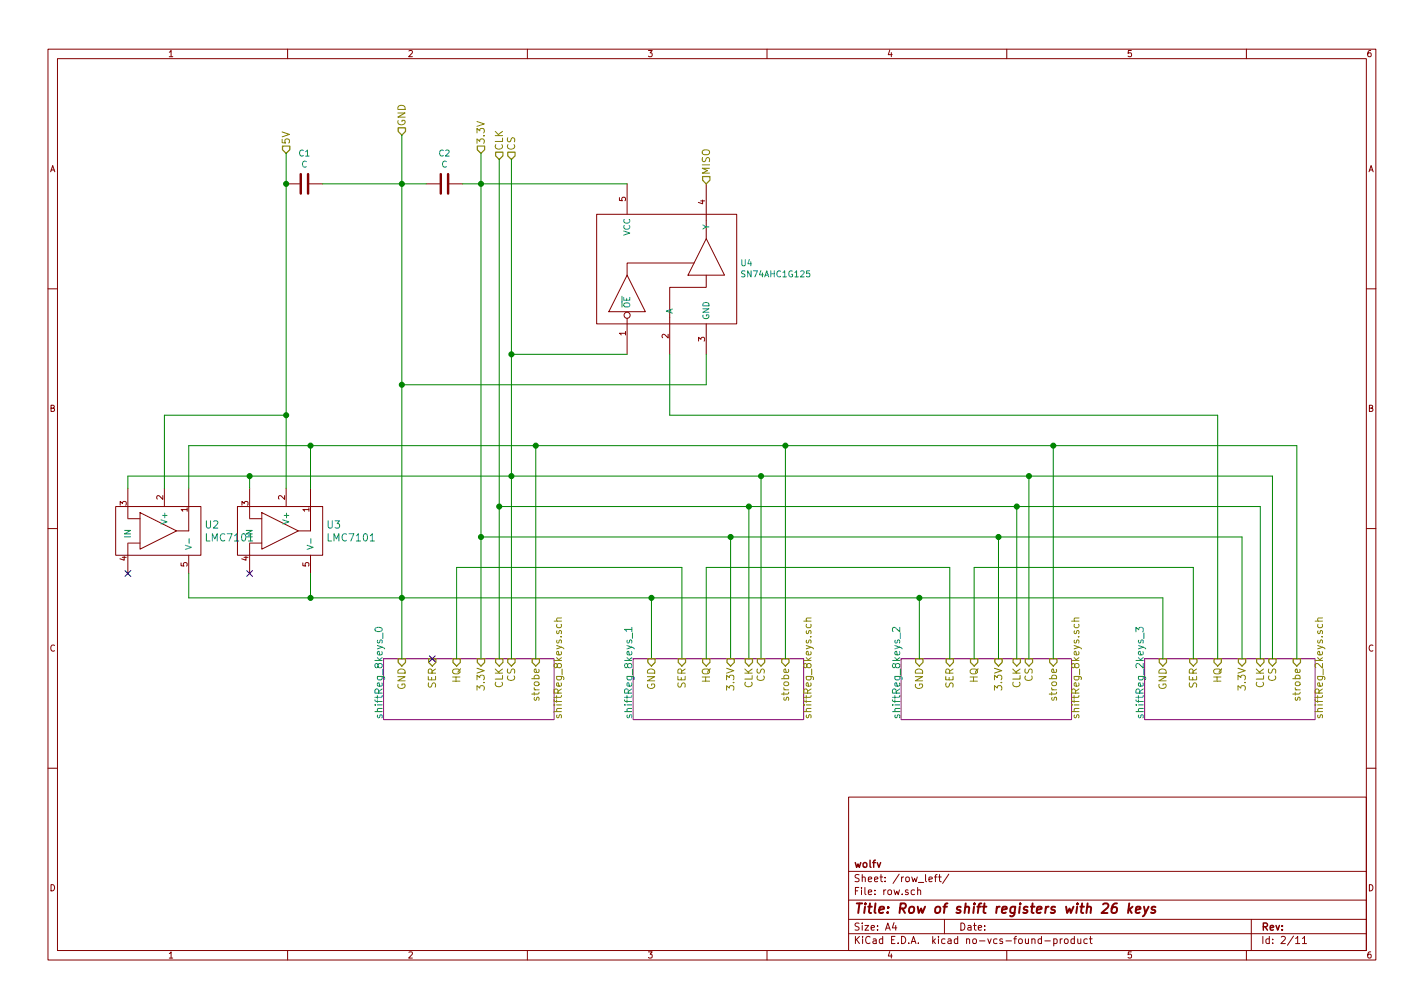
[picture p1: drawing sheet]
<svg xmlns="http://www.w3.org/2000/svg" width="297mm" height="210mm" viewBox="0 0 297 210" stroke-linecap="round" stroke-linejoin="round" font-family="sans-serif">
<g fill="none" stroke="#840000" stroke-width=".21">
<path d="M10 10.3h277v189.9h-277zM12 12.2h273v186.1h-273zM60 10.3v1.9M110 10.3v1.9M160 10.3v1.9M210 10.3v1.9M260 10.3v1.9M59.7 38.3h2.8M64.5 38.3h2.8M88.9 38.3h2.8M93.7 38.3h2.8M130.8 38.3v6.4"/>
<path d="M147.3 38.3v11.5M124.5 44.7h29.2v22.9h-29.2zM130.8 57.4l3.8 7.6h-7.6zM144.8 54.9h-14v2.5M147.3 57.4v2.5h-7.6v14M147.3 49.8l3.8 7.6h-7.6zM10 60.2h2M130.8 66.4v7.5M147.3 67.6v6.3M285 60.2h2M10 110.3h2M24.1 105.7h17.8v10.1h-17.8z"/>
<path d="M26.7 108.2h2.5M26.7 113.3h2.5M26.7 101.8v6.3M26.7 113.4v6.2M29.2 106.9l7.6 3.8-7.6 3.8zM34.3 101.8v3.9M39.4 101.8v8.9h-2.6M39.4 115.8v3.8M49.5 105.7h17.8v10.1h-17.8zM52.1 108.2h2.5M52.1 113.3h2.5M52.1 101.8v6.3"/>
<path d="M52.1 113.4v6.2M54.6 106.9l7.6 3.8-7.6 3.8zM59.7 101.8v3.9M64.8 101.8v8.9h-2.6M64.8 115.8v3.8M285 110.3h2M10 160.2h2M177 166.3h108v32h-108zM285 160.2h2M60 198.3v1.9M110 198.3v1.9M160 198.3v1.9"/>
<path d="M177 194.8h108M177 191.8h108M177 187.8h108M177 181.8h108M186.5 192.5l-.4 1h1M186.8 193v1M190.8 185.7l-.5-.1-.2 .3v.6l.2 .1 .5-.1M191.4 185.7l.2-.1 .4 .1v.9M191.4 185.1v1.5M193.8 183.4l.7-.1-.1-.3-.4-.1-.2 .2v.7h.6M194.9 182.9h.6M195.5 182.4l-.4 .2v1.3"/>
<path d="M195.8 182.9h.5M196 182.4v1.3l.3 .2M197 191.8v3M197.9 182.3l-1.3 2M210 198.3v1.9M218 196.3h1.1M219.8 195.9l.4-.1 .3 .3-.1 .6h-.6M219.8 195.8v1.5M221.2 195.8v1M221.6 195.8l-.4 .3M222.1 196l.2-.2 .4 .2v.7l-.2 .1-.4-.1zM224.1 195.9l-.4-.1-.3 .3v.6l.3 .1 .4-.1"/>
<path d="M224.1 195.3v1.5M224.8 195.8l.1 .9 .3 .1 .3-.1M225.5 195.8v1M226.8 195.9l-.4-.1-.3 .3 .1 .6 .2 .1 .4-.1M227.2 195.8h.6M227.5 195.3v1.3l.3 .2M260 198.3v1.9M261 191.8v6.5M270.3 195.8l.4-.5v1.5M270.3 196.8h.8M271.7 195.8l.4-.5v1.5M271.7 196.8h.8"/>
<circle cx="130.8" cy="65.8" r=".63"/>
</g>
<path d="M233 188.4a.9 .9 0 0 0-1.1 .9l-.1 .8 .2 .2a.66 .66 0 0 0 1-.2v-.7l-.3-.2a.69 .69 0 0 0-.8 .4M235.6 188.4l-.3 2M235.6 189.7l.5 .7M236.2 189.1l-.8 .8M236.9 189.8l1-.2-.1-.4h-.7l-.2 1 .2 .2 .6-.1M238.6 189.1l.3 1.3M239.6 189.1l-.9 1.8-.3 .2M241 189.2a.51 .51 0 0 0-.8 .3l.3 .3 .4 .1 .1 .3-.3 .2-.6-.1" fill="none" stroke="#840000" stroke-width=".41"/>
<g fill="none" stroke="#848400" stroke-width=".25">
<path d="M58.9 30.5h1.6v.7l-.8 .8-.8-.8zM83.1 26.7h1.5v.7l-.8 .8-.7-.8zM99.6 30.5h1.5v.7l-.8 .8-.7-.8zM103.4 31.7h1.5v.8l-.8 .8-.7-.8zM105.9 31.7h1.5v.8l-.7 .8-.8-.8zM146.6 36.8h1.5v.8l-.8 .7-.7-.7zM83.1 137.4h1.5v.8l-.8 .7-.7-.7zM89.4 137.4h1.5v.8l-.7 .7-.8-.7zM94.5 137.4h1.5v.8l-.8 .7-.7-.7zM99.6 137.4h1.5v.8l-.8 .7-.7-.7zM103.4 137.4h1.5v.8l-.8 .7-.7-.7zM105.9 137.4h1.5v.8l-.7 .7-.8-.7z"/>
<path d="M111 137.4h1.5v.8l-.7 .7-.8-.7zM135.1 137.4h1.6v.8l-.8 .7-.8-.7zM141.5 137.4h1.5v.8l-.8 .7-.7-.7zM146.6 137.4h1.5v.8l-.8 .7-.7-.7zM151.6 137.4h1.6v.8l-.8 .7-.8-.7zM155.4 137.4h1.6v.8l-.8 .7-.8-.7zM158 137.4h1.5v.8l-.8 .7-.7-.7zM163.1 137.4h1.5v.8l-.8 .7-.7-.7zM191 137.4h1.5v.8l-.7 .7-.8-.7zM197.4 137.4h1.5v.8l-.8 .7-.7-.7zM202.4 137.4h1.6v.8l-.8 .7-.8-.7zM207.5 137.4h1.5v.8l-.7 .7-.8-.7z"/>
<path d="M211.3 137.4h1.6v.8l-.8 .7-.8-.7zM213.9 137.4h1.5v.8l-.8 .7-.7-.7zM218.9 137.4h1.6v.8l-.8 .7-.8-.7zM241.8 137.4h1.5v.8l-.7 .7-.8-.7zM248.2 137.4h1.5v.8l-.8 .7-.7-.7zM253.2 137.4h1.6v.8l-.8 .7-.8-.7zM258.3 137.4h1.5v.8l-.7 .7-.8-.7zM262.1 137.4h1.6v.8l-.8 .7-.8-.7zM264.7 137.4h1.5v.8l-.8 .7-.7-.7zM269.7 137.4h1.6v.8l-.8 .7-.8-.7z"/>
</g>
<path d="M62.7 36.3v4.1M64.3 36.3v4.1M91.9 36.3v4.1M93.5 36.3v4.1" fill="none" stroke="#840000" stroke-width=".51"/>
<path d="M80 137.4h35.6v12.7h-35.6zM132.1 137.4h35.5v12.7h-35.5zM188 137.4h35.5v12.7h-35.5zM238.8 137.4h35.5v12.7h-35.5z" fill="none" stroke="#840084" stroke-width=".21"/>
<g fill="none" stroke="#008484" stroke-width=".21">
<path d="M38.7 113.7l1.2 .5-1.2 .4M39.4 112.4v.9M64.1 113.7l1.2 .5-1.2 .4M64.8 112.4v.9M78.3 131a.84 .84 0 0 1 1.4 .4 .86 .86 0 0 1-.8 .4 .86 .86 0 0 1-.7-.6zM79.9 132v1.2M131.8 131.3h-1.5l.4 .4M131.8 130.9v.8M131.9 132v1.2M187.7 130.9v.9l-1.1-.9h-.3l-.1 .3 .1 .5M187.8 132v1.2M237 131.8v-.9l.5 .5 .2-.5h.6l.2 .3-.2 .6"/>
<path d="M238.6 132v1.2"/>
</g>
<path d="M115.6 129.6h1.5M116.2 130.2l-.1 .5 .3 .2 .6-.1v-.6M117.1 128.9l-.9 .1-.1 .3 .1 .3M167.7 129.6h1.5M168.2 130.2v.5l.3 .2 .6-.1v-.6M169.2 128.9l-1 .1v.3l.1 .3M223.5 129.6h1.6M224.1 130.2v.5l.2 .2 .7-.1v-.6M225.1 128.9l-1 .1v.3l.1 .3M274.3 129.6h1.6M274.9 130.2v.5l.2 .2 .7-.1v-.6M275.9 128.9l-1 .1v.3l.1 .3" fill="none" stroke="#848400" stroke-width=".21"/>
<path d="M26.1 119l1.2 1.2M27.3 119l-1.2 1.2M51.5 119l1.2 1.2M52.7 119l-1.2 1.2M89.6 136.8l1.2 1.2M90.8 136.8l-1.2 1.2" fill="none" stroke="#000084" stroke-width=".21"/>
<g fill="none" stroke="#008400" stroke-width=".21">
<path d="M59.7 32v69.8M67.3 38.3h21.6M83.8 28.2v109.2M96.5 38.3h34.3M100.3 32v105.4M104.1 33.3v104.1M106.7 33.3v104.1M106.7 73.9h24.1M139.7 73.9v12.7h114.3v50.8M147.3 73.9v6.4h-63.5M52.1 99.3v2.5M59.7 86.6h-25.4v15.2"/>
<path d="M64.8 93v8.8M111.8 93v44.4M158.7 99.3v38.1M163.8 93v44.4M214.6 99.3v38.1M219.7 93v44.4M26.7 101.8v-2.5h238.7v38.1M39.4 119.6v5.1h203.2v12.7M39.4 101.8v-8.8h231.1v44.4M64.8 119.6v5.1M100.3 112h158.8v25.4M104.1 105.7h158.8v31.7"/>
<path d="M152.4 112v25.4M156.2 105.7v31.7M208.3 112v25.4M212.1 105.7v31.7M95.2 137.4v-19h47v19M135.9 124.7v12.7M147.3 137.4v-19h50.8v19M191.8 124.7v12.7M203.2 137.4v-19h45.7v19"/>
</g>
<g fill="#008400" stroke="#008400" stroke-width=".25">
<circle cx="106.7" cy="99.3" r=".51"/>
<circle cx="100.3" cy="38.3" r=".51"/>
<circle cx="100.3" cy="112" r=".51"/>
<circle cx="104.1" cy="105.7" r=".51"/>
<circle cx="152.4" cy="112" r=".51"/>
<circle cx="83.8" cy="124.7" r=".51"/>
<circle cx="135.9" cy="124.7" r=".51"/>
<circle cx="83.8" cy="38.3" r=".51"/>
<circle cx="59.7" cy="38.3" r=".51"/>
<circle cx="106.7" cy="73.9" r=".51"/>
<circle cx="83.8" cy="80.3" r=".51"/>
<circle cx="111.8" cy="93" r=".51"/>
<circle cx="191.8" cy="124.7" r=".51"/>
<circle cx="156.2" cy="105.7" r=".51"/>
<circle cx="158.8" cy="99.3" r=".51"/>
<circle cx="163.8" cy="93" r=".51"/>
<circle cx="208.3" cy="112" r=".51"/>
<circle cx="212.1" cy="105.7" r=".51"/>
<circle cx="214.6" cy="99.3" r=".51"/>
<circle cx="219.7" cy="93" r=".51"/>
<circle cx="52.1" cy="99.3" r=".51"/>
<circle cx="59.7" cy="86.6" r=".51"/>
<circle cx="64.8" cy="124.7" r=".51"/>
<circle cx="64.8" cy="93" r=".51"/>
</g>
<text font-size="2.8" fill="#840000" x="178" y="190.5">Title: Row of shift registers with 26 keys</text>
<g font-size="2.1" fill="#848400">
<text x="84.6" y="26.4" transform="rotate(-90 84.6 26.4)">GND</text>
<text x="60.5" y="30.2" transform="rotate(-90 60.5 30.2)">5V</text>
<text x="101.1" y="30.2" transform="rotate(-90 101.1 30.2)">3.3V</text>
<text x="104.9" y="31.5" transform="rotate(-90 104.9 31.5)">CLK</text>
<text x="107.4" y="31.5" transform="rotate(-90 107.4 31.5)">CS</text>
<text x="148.1" y="36.6" transform="rotate(-90 148.1 36.6)">MISO</text>
<text x="84.6" y="143.9" transform="rotate(-90 84.6 143.9)">GND</text>
<text x="90.9" y="143.6" transform="rotate(-90 90.9 143.6)">SER</text>
<text x="96" y="142.4" transform="rotate(-90 96 142.4)">HQ</text>
<text x="101.1" y="143.6" transform="rotate(-90 101.1 143.6)">3.3V</text>
<text x="104.9" y="143.6" transform="rotate(-90 104.9 143.6)">CLK</text>
<text x="107.4" y="142.1" transform="rotate(-90 107.4 142.1)">CS</text>
<text x="136.7" y="143.9" transform="rotate(-90 136.7 143.9)">GND</text>
<text x="143" y="143.6" transform="rotate(-90 143 143.6)">SER</text>
<text x="148.1" y="142.4" transform="rotate(-90 148.1 142.4)">HQ</text>
<text x="153.2" y="143.6" transform="rotate(-90 153.2 143.6)">3.3V</text>
<text x="157" y="143.6" transform="rotate(-90 157 143.6)">CLK</text>
<text x="159.5" y="142.1" transform="rotate(-90 159.5 142.1)">CS</text>
<text x="192.5" y="143.9" transform="rotate(-90 192.5 143.9)">GND</text>
<text x="198.9" y="143.6" transform="rotate(-90 198.9 143.6)">SER</text>
<text x="204" y="142.4" transform="rotate(-90 204 142.4)">HQ</text>
<text x="209" y="143.6" transform="rotate(-90 209 143.6)">3.3V</text>
<text x="212.9" y="143.6" transform="rotate(-90 212.9 143.6)">CLK</text>
<text x="215.4" y="142.1" transform="rotate(-90 215.4 142.1)">CS</text>
<text x="243.3" y="143.9" transform="rotate(-90 243.3 143.9)">GND</text>
<text x="249.7" y="143.6" transform="rotate(-90 249.7 143.6)">SER</text>
<text x="254.8" y="142.4" transform="rotate(-90 254.8 142.4)">HQ</text>
<text x="259.8" y="143.6" transform="rotate(-90 259.8 143.6)">3.3V</text>
<text x="263.7" y="143.6" transform="rotate(-90 263.7 143.6)">CLK</text>
<text x="266.2" y="142.1" transform="rotate(-90 266.2 142.1)">CS</text>
<text x="112.5" y="145.7" transform="rotate(-90 112.5 145.7)">strobe</text>
<text x="164.6" y="145.7" transform="rotate(-90 164.6 145.7)">strobe</text>
<text x="220.5" y="145.7" transform="rotate(-90 220.5 145.7)">strobe</text>
<text x="271.3" y="145.7" transform="rotate(-90 271.3 145.7)">strobe</text>
<text x="117.2" y="150.1" transform="rotate(-90 117.2 150.1)">shiftReg_8keys.sch</text>
<text x="169.3" y="150.1" transform="rotate(-90 169.3 150.1)">shiftReg_8keys.sch</text>
<text x="225.1" y="150.1" transform="rotate(-90 225.1 150.1)">shiftReg_8keys.sch</text>
<text x="275.9" y="150.1" transform="rotate(-90 275.9 150.1)">shiftReg_2keys.sch</text>
</g>
<g font-size="2.1" fill="#008484">
<text x="42.9" y="110.2">U2</text>
<text x="43.2" y="112.9">LMC7101</text>
<text x="68.3" y="110.2">U3</text>
<text x="68.6" y="112.9">LMC7101</text>
<text x="79.8" y="150.1" transform="rotate(-90 79.8 150.1)">shiftReg_8keys_0</text>
<text x="131.9" y="150.1" transform="rotate(-90 131.9 150.1)">shiftReg_8keys_1</text>
<text x="187.8" y="150.1" transform="rotate(-90 187.8 150.1)">shiftReg_8keys_2</text>
<text x="238.6" y="150.1" transform="rotate(-90 238.6 150.1)">shiftReg_2keys_3</text>
</g>
<g font-size="2.1" fill="#840000">
<text x="178" y="184">Sheet: /row_left/</text>
<text x="178" y="181">wolfv</text>
<text x="178" y="186.7">File: row.sch</text>
<text x="178" y="196.9">KiCad E.D.A. kicad no-vcs-found-product</text>
<text x="178" y="194.1">Size: A4</text>
<text x="200" y="194.1">Date:</text>
<text x="263" y="194.1">Rev:</text>
<text x="263" y="196.9">Id: 2/11</text>
</g>
<g font-size="1.8" fill="#840000">
<text x="35" y="11.9">1</text>
<text x="85" y="11.9">2</text>
<text x="135" y="11.9">3</text>
<text x="185" y="11.9">4</text>
<text x="235" y="11.9">5</text>
<text x="285" y="11.9">6</text>
<text x="10.4" y="35.9">A</text>
<text x="285.4" y="35.9">A</text>
<text x="130.6" y="42" transform="rotate(-90 130.6 42)">5</text>
<text x="147.1" y="42.6" transform="rotate(-90 147.1 42.6)">4</text>
<text x="130.6" y="70" transform="rotate(-90 130.6 70)">1</text>
<text x="139.4" y="70.6" transform="rotate(-90 139.4 70.6)">2</text>
<text x="147.1" y="71.2" transform="rotate(-90 147.1 71.2)">3</text>
<text x="10.4" y="85.9">B</text>
<text x="285.4" y="85.9">B</text>
<text x="26.4" y="105.5" transform="rotate(-90 26.4 105.5)">3</text>
<text x="34" y="104.2" transform="rotate(-90 34 104.2)">2</text>
<text x="39.1" y="106.8" transform="rotate(-90 39.1 106.8)">1</text>
<text x="51.8" y="105.5" transform="rotate(-90 51.8 105.5)">3</text>
<text x="59.4" y="104.2" transform="rotate(-90 59.4 104.2)">2</text>
<text x="64.5" y="106.8" transform="rotate(-90 64.5 106.8)">1</text>
<text x="26.4" y="117" transform="rotate(-90 26.4 117)">4</text>
<text x="39.1" y="118.2" transform="rotate(-90 39.1 118.2)">5</text>
<text x="51.8" y="117" transform="rotate(-90 51.8 117)">4</text>
<text x="64.5" y="118.2" transform="rotate(-90 64.5 118.2)">5</text>
<text x="10.4" y="135.9">C</text>
<text x="285.4" y="135.9">C</text>
<text x="10.4" y="185.9">D</text>
<text x="285.4" y="185.9">D</text>
<text x="35" y="199.9">1</text>
<text x="85" y="199.9">2</text>
<text x="135" y="199.9">3</text>
<text x="185" y="199.9">4</text>
<text x="235" y="199.9">5</text>
<text x="285" y="199.9">6</text>
</g>
<g font-size="1.8" fill="#008484">
<text x="62.4" y="32.6">C1</text>
<text x="62.9" y="34.9">C</text>
<text x="91.6" y="32.6">C2</text>
<text x="92.1" y="34.9">C</text>
<text x="148" y="47.9" transform="rotate(-90 148 47.9)">Y</text>
<text x="131.4" y="49.2" transform="rotate(-90 131.4 49.2)">VCC</text>
<text x="154.6" y="55.5">U4</text>
<text x="155" y="57.8">SN74AHC1G125</text>
<text x="131.4" y="64.4" transform="rotate(-90 131.4 64.4)">OE</text>
<text x="140.3" y="65.5" transform="rotate(-90 140.3 65.5)">A</text>
<text x="148" y="66.8" transform="rotate(-90 148 66.8)">GND</text>
<text x="27.3" y="112.4" transform="rotate(-90 27.3 112.4)">IN</text>
<text x="34.9" y="108.9" transform="rotate(-90 34.9 108.9)">V+</text>
<text x="52.7" y="112.4" transform="rotate(-90 52.7 112.4)">IN</text>
<text x="60.3" y="108.9" transform="rotate(-90 60.3 108.9)">V+</text>
</g>
</svg>
